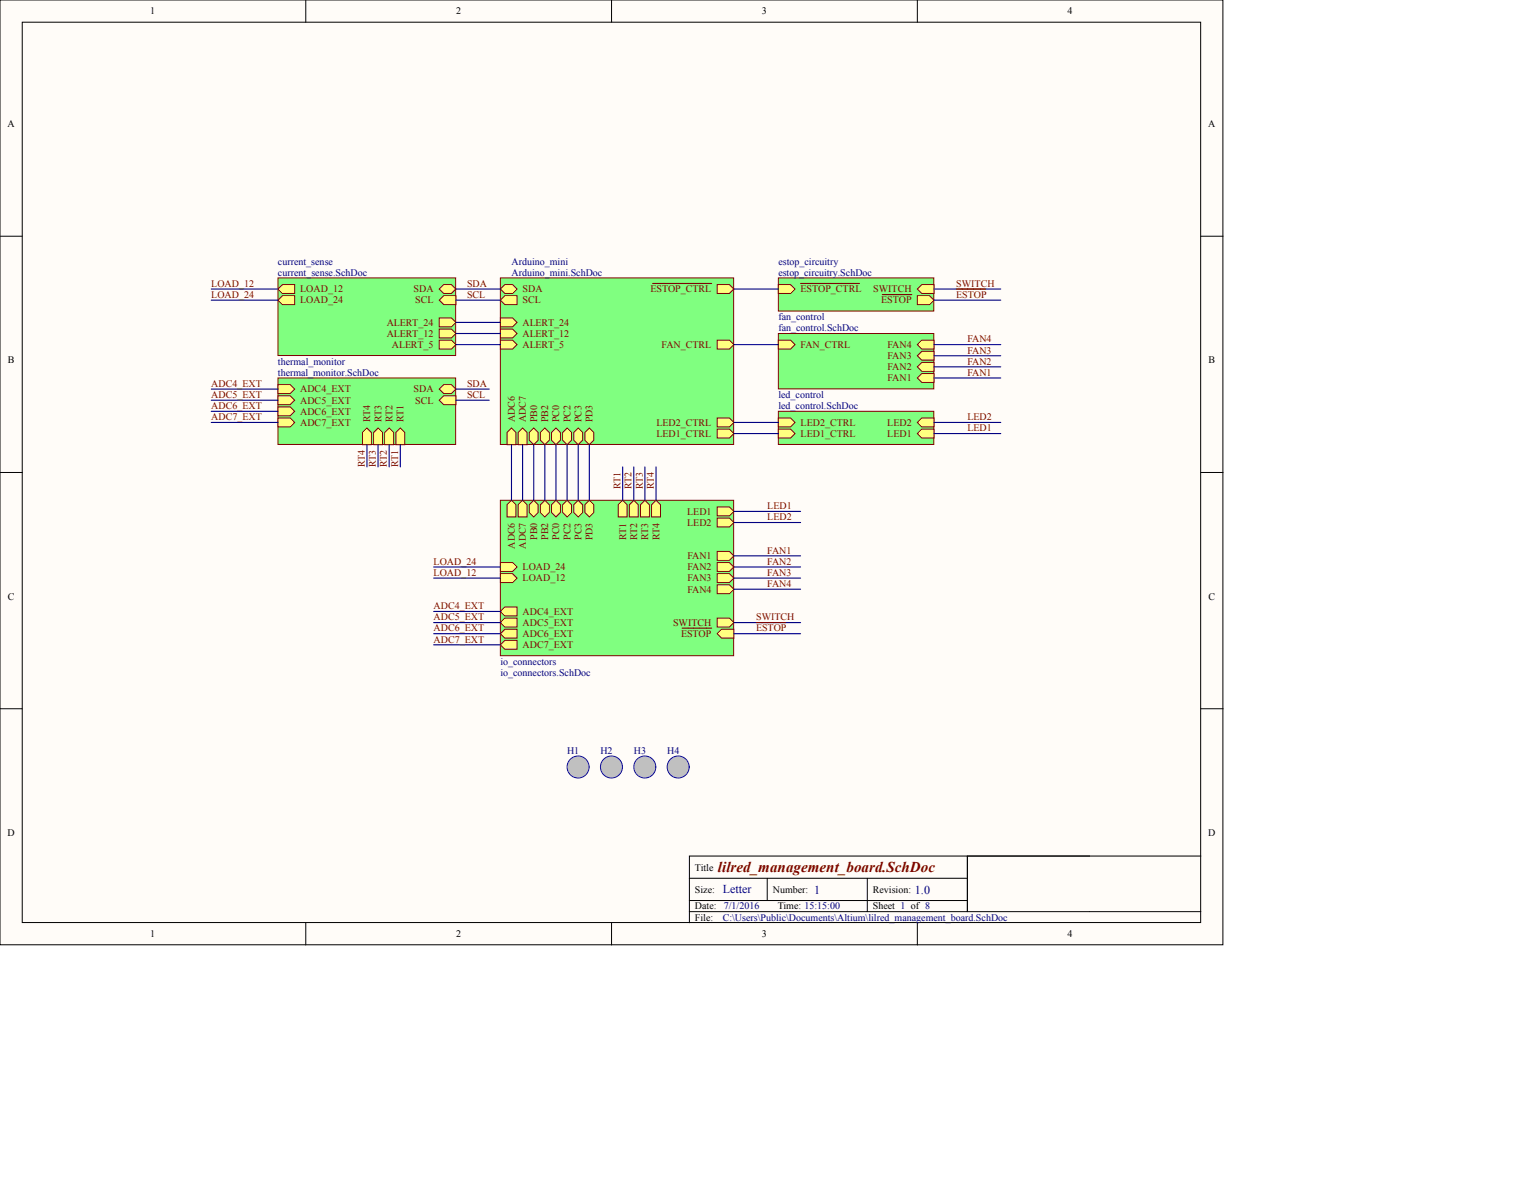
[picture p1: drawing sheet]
<svg xmlns="http://www.w3.org/2000/svg" width="349mm" height="270mm" viewBox="0 0 349 270" stroke-linecap="round" stroke-linejoin="round" font-family="sans-serif">
<g fill="#fffcf8" stroke="#000" stroke-width=".23">
<path d="M0 0h278.8v215.3h-278.8z"/>
<path d="M5.1 5.1h268.6v205.2h-268.6z"/>
</g>
<g fill="none" stroke="#000" stroke-width=".23">
<path d="M69.7 0v5.1M139.4 0v5.1M209.1 0v5.1M0 53.8h5.1M273.8 53.8h5M0 107.7h5.1M273.8 107.7h5M0 161.5h5.1M273.8 161.5h5M220.5 195.1v12.7v-12.7h53.3M248.4 195.1h-91.2v15.2M69.7 210.3v5.1"/>
<path d="M139.4 210.3v5.1M157.2 200.2h63.3M157.2 207.8h116.6M157.2 205.3h63.3M174.9 200.2v5.1M197.7 200.2v7.6M209.1 210.3v5.1"/>
</g>
<path d="M114.1 63.3h53.2v38h-53.2z" fill="#80ff80" stroke="#800000" stroke-width=".23"/>
<g fill="#ffff80" stroke="#800000" stroke-width=".23">
<path d="M114.1 65.9l1-1h1.8l1 1-1 1h-1.8z" fill-rule="evenodd"/>
<path d="M114.1 68.4l1-1h2.8v2h-2.8z" fill-rule="evenodd"/>
<path d="M163.5 97.8h2.8l1 1-1 1h-2.8z" fill-rule="evenodd"/>
<path d="M163.5 95.3h2.8l1 1-1 1h-2.8z" fill-rule="evenodd"/>
<path d="M163.5 77.5h2.8l1 1.1-1 1h-2.8z" fill-rule="evenodd"/>
<path d="M163.5 64.9h2.8l1 1-1 1h-2.8z" fill-rule="evenodd"/>
</g>
<path d="M148.8 64.6h13.4" fill="none" stroke="#800000" stroke-width=".25"/>
<g fill="#ffff80" stroke="#800000" stroke-width=".23">
<path d="M115.6 98.6l1-1 1 1v2.8h-2z" fill-rule="evenodd"/>
<path d="M118.1 98.6l1-1 1.1 1v2.8h-2.1z" fill-rule="evenodd"/>
<path d="M120.7 98.6l1-1 1 1v1.7l-1 1.1-1-1.1z" fill-rule="evenodd"/>
<path d="M123.2 98.6l1-1 1 1v1.7l-1 1.1-1-1.1z" fill-rule="evenodd"/>
<path d="M125.7 98.6l1-1 1.1 1v1.7l-1.1 1.1-1-1.1z" fill-rule="evenodd"/>
<path d="M128.3 98.6l1-1 1 1v1.7l-1 1.1-1-1.1z" fill-rule="evenodd"/>
<path d="M130.8 98.6l1-1 1 1v1.7l-1 1.1-1-1.1z" fill-rule="evenodd"/>
<path d="M133.3 98.6l1-1 1.1 1v1.7l-1.1 1.1-1-1.1z" fill-rule="evenodd"/>
<path d="M114.1 72.5h2.8l1 1-1 1h-2.8z" fill-rule="evenodd"/>
<path d="M114.1 75h2.8l1 1-1 1h-2.8z" fill-rule="evenodd"/>
<path d="M114.1 77.5h2.8l1 1.1-1 1h-2.8z" fill-rule="evenodd"/>
</g>
<path d="M63.4 63.3h40.5v17.7h-40.5z" fill="#80ff80" stroke="#800000" stroke-width=".23"/>
<g fill="#ffff80" stroke="#800000" stroke-width=".23">
<path d="M100.1 65.9l1-1h1.8l1 1-1 1h-1.8z" fill-rule="evenodd"/>
<path d="M100.1 68.4l1-1h2.8v2h-2.8z" fill-rule="evenodd"/>
<path d="M63.4 65.9l1-1h2.8v2h-2.8z" fill-rule="evenodd"/>
<path d="M63.4 68.4l1-1h2.8v2h-2.8z" fill-rule="evenodd"/>
<path d="M100.1 72.5h2.8l1 1-1 1h-2.8z" fill-rule="evenodd"/>
<path d="M100.1 75h2.8l1 1-1 1h-2.8z" fill-rule="evenodd"/>
<path d="M100.1 77.5h2.8l1 1.1-1 1h-2.8z" fill-rule="evenodd"/>
</g>
<path d="M63.4 86.2h40.5v15.1h-40.5z" fill="#80ff80" stroke="#800000" stroke-width=".23"/>
<g fill="#ffff80" stroke="#800000" stroke-width=".23">
<path d="M100.1 88.7l1-1h1.8l1 1-1 1h-1.8z" fill-rule="evenodd"/>
<path d="M100.1 91.2l1-1h2.8v2h-2.8z" fill-rule="evenodd"/>
<path d="M63.4 87.7h2.8l1 1-1 1h-2.8z" fill-rule="evenodd"/>
<path d="M63.4 90.2h2.8l1 1-1 1h-2.8z" fill-rule="evenodd"/>
<path d="M63.4 92.7h2.8l1 1.1-1 1h-2.8z" fill-rule="evenodd"/>
<path d="M63.4 95.3h2.8l1 1-1 1h-2.8z" fill-rule="evenodd"/>
<path d="M82.6 98.6l1.1-1 1 1v2.8h-2.1z" fill-rule="evenodd"/>
<path d="M85.2 98.6l1-1 1 1v2.8h-2z" fill-rule="evenodd"/>
<path d="M87.7 98.6l1-1 1 1v2.8h-2z" fill-rule="evenodd"/>
<path d="M90.2 98.6l1.1-1 1 1v2.8h-2.1z" fill-rule="evenodd"/>
</g>
<path d="M177.4 93.8h35.5v7.5h-35.5z" fill="#80ff80" stroke="#800000" stroke-width=".23"/>
<g fill="#ffff80" stroke="#800000" stroke-width=".23">
<path d="M177.4 95.3h2.8l1 1-1 1h-2.8z" fill-rule="evenodd"/>
<path d="M177.4 97.8h2.8l1 1-1 1h-2.8z" fill-rule="evenodd"/>
<path d="M209.1 96.3l1-1h2.8v2h-2.8z" fill-rule="evenodd"/>
<path d="M209.1 98.8l1-1h2.8v2h-2.8z" fill-rule="evenodd"/>
</g>
<path d="M177.4 76h35.5v12.6h-35.5z" fill="#80ff80" stroke="#800000" stroke-width=".23"/>
<g fill="#ffff80" stroke="#800000" stroke-width=".23">
<path d="M177.4 77.5h2.8l1 1.1-1 1h-2.8z" fill-rule="evenodd"/>
<path d="M209.1 78.6l1-1.1h2.8v2.1h-2.8z" fill-rule="evenodd"/>
<path d="M209.1 81.1l1-1h2.8v2h-2.8z" fill-rule="evenodd"/>
<path d="M209.1 83.6l1-1h2.8v2h-2.8z" fill-rule="evenodd"/>
<path d="M209.1 86.2l1-1.1h2.8v2.1h-2.8z" fill-rule="evenodd"/>
</g>
<path d="M177.4 63.3h35.5v7.6h-35.5z" fill="#80ff80" stroke="#800000" stroke-width=".23"/>
<path d="M177.4 64.9h2.8l1 1-1 1h-2.8z" fill-rule="evenodd" fill="#ffff80" stroke="#800000" stroke-width=".23"/>
<path d="M182.5 64.6h13.4" fill="none" stroke="#800000" stroke-width=".25"/>
<path d="M209.1 67.4h2.8l1 1-1 1h-2.8z" fill-rule="evenodd" fill="#ffff80" stroke="#800000" stroke-width=".23"/>
<path d="M201.1 67.1h6.8" fill="none" stroke="#800000" stroke-width=".25"/>
<path d="M209.1 65.9l1-1h2.8v2h-2.8z" fill-rule="evenodd" fill="#ffff80" stroke="#800000" stroke-width=".23"/>
<path d="M167.3 65.9h10.1M167.3 78.6h10.1M167.3 96.3h10.1M167.3 98.8h10.1" fill="none" stroke="#000080" stroke-width=".25"/>
<path d="M114.1 114h53.2v35.5h-53.2z" fill="#80ff80" stroke="#800000" stroke-width=".23"/>
<g fill="#ffff80" stroke="#800000" stroke-width=".23">
<path d="M114.1 128.2h2.8l1 1-1 1.1h-2.8z" fill-rule="evenodd"/>
<path d="M114.1 130.8h2.8l1 1-1 1h-2.8z" fill-rule="evenodd"/>
<path d="M163.5 115.6h2.8l1 1-1 1h-2.8z" fill-rule="evenodd"/>
<path d="M163.5 118.1h2.8l1 1-1 1h-2.8z" fill-rule="evenodd"/>
<path d="M163.5 125.7h2.8l1 1-1 1h-2.8z" fill-rule="evenodd"/>
<path d="M163.5 128.2h2.8l1 1-1 1.1h-2.8z" fill-rule="evenodd"/>
<path d="M163.5 130.8h2.8l1 1-1 1h-2.8z" fill-rule="evenodd"/>
<path d="M163.5 133.3h2.8l1 1-1 1h-2.8z" fill-rule="evenodd"/>
<path d="M163.5 140.9h2.8l1 1-1 1h-2.8z" fill-rule="evenodd"/>
<path d="M163.5 144.4l1-1h2.8v2.1h-2.8z" fill-rule="evenodd"/>
</g>
<path d="M155.5 143.2h6.7" fill="none" stroke="#800000" stroke-width=".25"/>
<g fill="#ffff80" stroke="#800000" stroke-width=".23">
<path d="M114.1 139.4l1-1h2.8v2h-2.8z" fill-rule="evenodd"/>
<path d="M114.1 141.9l1-1h2.8v2h-2.8z" fill-rule="evenodd"/>
<path d="M114.1 144.4l1-1h2.8v2.1h-2.8z" fill-rule="evenodd"/>
<path d="M114.1 147l1-1h2.8v2h-2.8z" fill-rule="evenodd"/>
<path d="M115.6 115l1-1 1 1v2.8h-2z" fill-rule="evenodd"/>
<path d="M118.1 115l1-1 1.1 1v2.8h-2.1z" fill-rule="evenodd"/>
<path d="M120.7 115l1-1 1 1v1.8l-1 1-1-1z" fill-rule="evenodd"/>
<path d="M123.2 115l1-1 1 1v1.8l-1 1-1-1z" fill-rule="evenodd"/>
<path d="M125.7 115l1-1 1.1 1v1.8l-1.1 1-1-1z" fill-rule="evenodd"/>
<path d="M128.3 115l1-1 1 1v1.8l-1 1-1-1z" fill-rule="evenodd"/>
<path d="M140.9 115l1.1-1 1 1v2.8h-2.1z" fill-rule="evenodd"/>
<path d="M143.5 115l1-1 1 1v2.8h-2z" fill-rule="evenodd"/>
<path d="M146 115l1-1 1 1v2.8h-2z" fill-rule="evenodd"/>
<path d="M148.5 115l1.1-1 1 1v2.8h-2.1z" fill-rule="evenodd"/>
<path d="M133.3 115l1-1 1.1 1v1.8l-1.1 1-1-1z" fill-rule="evenodd"/>
<path d="M130.8 115l1-1 1 1v1.8l-1 1-1-1z" fill-rule="evenodd"/>
</g>
<g fill="none" stroke="#000080" stroke-width=".25">
<path d="M48.2 65.9h15.2M48.2 68.4h15.2M212.9 65.9h15.2M212.9 78.6h15.2M48.2 96.3h15.2M48.2 88.7h15.2M48.2 91.2h15.2M48.2 93.8h15.2M103.9 88.7h7.6M103.9 91.2h7.6M212.9 81.1h15.2M212.9 83.6h15.2"/>
<path d="M212.9 86.2h15.2M212.9 96.3h15.2M212.9 98.8h15.2M83.7 101.4v5M86.2 101.4v5M88.7 101.4v5M91.3 101.4v5M116.6 101.4v12.6M119.1 101.4v12.6M121.7 101.4v12.6M124.2 101.4v12.6M126.7 101.4v12.6"/>
<path d="M129.3 101.4v12.6M131.8 101.4v12.6M142 106.4v7.6M144.5 106.4v7.6M147 106.4v7.6M149.6 106.4v7.6M167.3 116.6h15.2M167.3 119.1h15.2M98.9 129.2h15.2M98.9 131.8h15.2M98.9 139.4h15.2M167.3 129.2h15.2"/>
<path d="M167.3 131.8h15.2M167.3 126.7h15.2M167.3 134.3h15.2M98.9 141.9h15.2M98.9 144.4h15.2M98.9 147h15.2M167.3 141.9h15.2M167.3 144.4h15.2"/>
</g>
<path d="M172.4 141.9h6.7" fill="none" stroke="#800000" stroke-width=".25"/>
<g fill="#c0c0c0" stroke="#00f" stroke-width=".23">
<circle cx="131.8" cy="174.8" r="2.51"/>
<circle cx="139.4" cy="174.8" r="2.51"/>
<circle cx="147" cy="174.8" r="2.51"/>
<circle cx="154.6" cy="174.8" r="2.51"/>
</g>
<path d="M103.9 68.4h10.2M103.9 65.9h10.2M103.9 73.5h10.2M103.9 76h10.2M103.9 78.6h10.2M212.9 68.4h15.2M134.3 101.4v12.6" fill="none" stroke="#000080" stroke-width=".25"/>
<path d="M218 65.9h6.7" fill="none" stroke="#800000" stroke-width=".25"/>
<text font-size="3.4" fill="#800000" x="163.7" y="198.7">lilred_management_board.SchDoc</text>
<g font-size="2.7" fill="#000080">
<text x="164.8" y="203.7">Letter</text>
<text x="185.6" y="203.8">1</text>
<text x="208.6" y="203.8">1.0</text>
</g>
<g font-size="2.3">
<text x="34.3" y="3.3">1</text>
<text x="104" y="3.3">2</text>
<text x="173.7" y="3.3">3</text>
<text x="243.4" y="3.3">4</text>
<text x="1.7" y="29">A</text>
<text x="275.5" y="29">A</text>
<text x="1.8" y="82.8">B</text>
<text x="275.5" y="82.8">B</text>
<text x="1.8" y="136.7">C</text>
<text x="275.5" y="136.7">C</text>
<text x="1.7" y="190.5">D</text>
<text x="275.5" y="190.5">D</text>
<text x="158.4" y="198.4">Title</text>
<text x="158.4" y="203.5">Size:</text>
<text x="176.2" y="203.5">Number:</text>
<text x="199" y="203.5">Revision:</text>
<text x="158.4" y="207.3">Date:</text>
<text x="158.4" y="209.8">File:</text>
<text x="177.3" y="207.3">Time: 15:15:00</text>
<text x="199" y="207.3">Sheet 1 of 8</text>
<text x="34.3" y="213.6">1</text>
<text x="104" y="213.6">2</text>
<text x="173.7" y="213.6">3</text>
<text x="243.4" y="213.6">4</text>
</g>
<g font-size="2.3" fill="#800000">
<text x="48.2" y="65.4">LOAD_12</text>
<text x="106.5" y="65.4">SDA</text>
<text x="218" y="65.4">SWITCH</text>
<text x="48.2" y="67.9">LOAD_24</text>
<text x="68.4" y="66.6">LOAD_12</text>
<text x="68.4" y="69.2">LOAD_24</text>
<text x="94.3" y="66.6">SDA</text>
<text x="94.7" y="69.2">SCL</text>
<text x="106.5" y="67.9">SCL</text>
<text x="119.1" y="66.6">SDA</text>
<text x="119.1" y="69.2">SCL</text>
<text x="148.3" y="66.6">ESTOP_CTRL</text>
<text x="182.5" y="66.6">ESTOP_CTRL</text>
<text x="199.1" y="66.6">SWITCH</text>
<text x="200.9" y="69.2">ESTOP</text>
<text x="218" y="67.9">ESTOP</text>
<text x="88.2" y="74.2">ALERT_24</text>
<text x="88.2" y="76.8">ALERT_12</text>
<text x="119.1" y="74.2">ALERT_24</text>
<text x="119.1" y="76.8">ALERT_12</text>
<text x="89.4" y="79.3">ALERT_5</text>
<text x="119.1" y="79.3">ALERT_5</text>
<text x="150.8" y="79.3">FAN_CTRL</text>
<text x="182.5" y="79.3">FAN_CTRL</text>
<text x="202.3" y="79.3">FAN4</text>
<text x="202.3" y="81.8">FAN3</text>
<text x="220.5" y="78">FAN4</text>
<text x="220.5" y="80.6">FAN3</text>
<text x="220.5" y="83.1">FAN2</text>
<text x="48.2" y="88.2">ADC4_EXT</text>
<text x="68.4" y="89.4">ADC4_EXT</text>
<text x="94.3" y="89.4">SDA</text>
<text x="106.5" y="88.2">SDA</text>
<text x="202.3" y="84.4">FAN2</text>
<text x="202.3" y="86.9">FAN1</text>
<text x="220.5" y="85.6">FAN1</text>
<text x="48.2" y="90.7">ADC5_EXT</text>
<text x="48.2" y="93.3">ADC6_EXT</text>
<text x="48.2" y="95.8">ADC7_EXT</text>
<text x="68.4" y="92">ADC5_EXT</text>
<text x="68.4" y="94.5">ADC6_EXT</text>
<text x="94.7" y="92">SCL</text>
<text x="106.5" y="90.7">SCL</text>
<text x="220.5" y="95.8">LED2</text>
<text x="68.4" y="97.1">ADC7_EXT</text>
<text x="84.4" y="96.3" transform="rotate(-90 84.4 96.3)">RT4</text>
<text x="86.9" y="96.3" transform="rotate(-90 86.9 96.3)">RT3</text>
<text x="89.5" y="96.3" transform="rotate(-90 89.5 96.3)">RT2</text>
<text x="92" y="96.3" transform="rotate(-90 92 96.3)">RT1</text>
<text x="117.4" y="96.3" transform="rotate(-90 117.4 96.3)">ADC6</text>
<text x="119.9" y="96.3" transform="rotate(-90 119.9 96.3)">ADC7</text>
<text x="122.4" y="96.3" transform="rotate(-90 122.4 96.3)">PB0</text>
<text x="125" y="96.3" transform="rotate(-90 125 96.3)">PB2</text>
<text x="127.5" y="96.3" transform="rotate(-90 127.5 96.3)">PC0</text>
<text x="130" y="96.3" transform="rotate(-90 130 96.3)">PC2</text>
<text x="132.6" y="96.3" transform="rotate(-90 132.6 96.3)">PC3</text>
<text x="135.1" y="96.3" transform="rotate(-90 135.1 96.3)">PD3</text>
<text x="149.6" y="99.6">LED1_CTRL</text>
<text x="149.6" y="97.1">LED2_CTRL</text>
<text x="182.5" y="97.1">LED2_CTRL</text>
<text x="182.5" y="99.6">LED1_CTRL</text>
<text x="202.3" y="97.1">LED2</text>
<text x="202.3" y="99.6">LED1</text>
<text x="220.5" y="98.3">LED1</text>
<text x="83.1" y="106.4" transform="rotate(-90 83.1 106.4)">RT4</text>
<text x="85.7" y="106.4" transform="rotate(-90 85.7 106.4)">RT3</text>
<text x="88.2" y="106.4" transform="rotate(-90 88.2 106.4)">RT2</text>
<text x="90.7" y="106.4" transform="rotate(-90 90.7 106.4)">RT1</text>
<text x="141.4" y="111.5" transform="rotate(-90 141.4 111.5)">RT1</text>
<text x="144" y="111.5" transform="rotate(-90 144 111.5)">RT2</text>
<text x="146.5" y="111.5" transform="rotate(-90 146.5 111.5)">RT3</text>
<text x="149" y="111.5" transform="rotate(-90 149 111.5)">RT4</text>
<text x="156.7" y="117.3">LED1</text>
<text x="156.7" y="119.9">LED2</text>
<text x="174.9" y="116.1">LED1</text>
<text x="174.9" y="118.6">LED2</text>
<text x="117.4" y="125.1" transform="rotate(-90 117.4 125.1)">ADC6</text>
<text x="119.9" y="125.1" transform="rotate(-90 119.9 125.1)">ADC7</text>
<text x="122.4" y="123" transform="rotate(-90 122.4 123)">PB0</text>
<text x="125" y="123" transform="rotate(-90 125 123)">PB2</text>
<text x="127.5" y="123" transform="rotate(-90 127.5 123)">PC0</text>
<text x="130" y="123" transform="rotate(-90 130 123)">PC2</text>
<text x="132.6" y="123" transform="rotate(-90 132.6 123)">PC3</text>
<text x="135.1" y="123.2" transform="rotate(-90 135.1 123.2)">PD3</text>
<text x="142.7" y="123" transform="rotate(-90 142.7 123)">RT1</text>
<text x="145.2" y="123" transform="rotate(-90 145.2 123)">RT2</text>
<text x="147.8" y="123" transform="rotate(-90 147.8 123)">RT3</text>
<text x="150.3" y="123" transform="rotate(-90 150.3 123)">RT4</text>
<text x="98.9" y="128.7">LOAD_24</text>
<text x="98.9" y="131.3">LOAD_12</text>
<text x="119.1" y="130">LOAD_24</text>
<text x="156.7" y="127.5">FAN1</text>
<text x="156.7" y="130">FAN2</text>
<text x="174.9" y="126.2">FAN1</text>
<text x="174.9" y="128.7">FAN2</text>
<text x="174.9" y="131.3">FAN3</text>
<text x="119.1" y="132.5">LOAD_12</text>
<text x="156.7" y="132.5">FAN3</text>
<text x="156.7" y="135.1">FAN4</text>
<text x="174.9" y="133.8">FAN4</text>
<text x="98.9" y="138.9">ADC4_EXT</text>
<text x="98.9" y="141.4">ADC5_EXT</text>
<text x="98.9" y="143.9">ADC6_EXT</text>
<text x="119.1" y="140.1">ADC4_EXT</text>
<text x="119.1" y="142.7">ADC5_EXT</text>
<text x="153.4" y="142.7">SWITCH</text>
<text x="172.4" y="141.4">SWITCH</text>
<text x="172.4" y="143.9">ESTOP</text>
<text x="98.9" y="146.5">ADC7_EXT</text>
<text x="119.1" y="145.2">ADC6_EXT</text>
<text x="119.1" y="147.7">ADC7_EXT</text>
<text x="155.3" y="145.2">ESTOP</text>
</g>
<g font-size="2.3" fill="#000080">
<text x="63.4" y="60.3">current_sense</text>
<text x="63.4" y="62.8">current_sense.SchDoc</text>
<text x="116.6" y="60.3">Arduino_mini</text>
<text x="116.6" y="62.8">Arduino_mini.SchDoc</text>
<text x="177.4" y="60.3">estop_circuitry</text>
<text x="177.4" y="62.8">estop_circuitry.SchDoc</text>
<text x="177.4" y="73">fan_control</text>
<text x="177.4" y="75.5">fan_control.SchDoc</text>
<text x="63.4" y="83.1">thermal_monitor</text>
<text x="63.4" y="85.6">thermal_monitor.SchDoc</text>
<text x="177.4" y="90.7">led_control</text>
<text x="177.4" y="93.3">led_control.SchDoc</text>
<text x="114.1" y="151.5">io_connectors</text>
<text x="114.1" y="154.1">io_connectors.SchDoc</text>
<text x="129.3" y="171.8">H1</text>
<text x="136.9" y="171.8">H2</text>
<text x="144.5" y="171.8">H3</text>
<text x="152.1" y="171.8">H4</text>
<text x="164.8" y="209.8">C:\Users\Public\Documents\Altium\lilred_management_board.SchDoc</text>
<text x="165" y="207.3">7/1/2016</text>
</g>
</svg>
